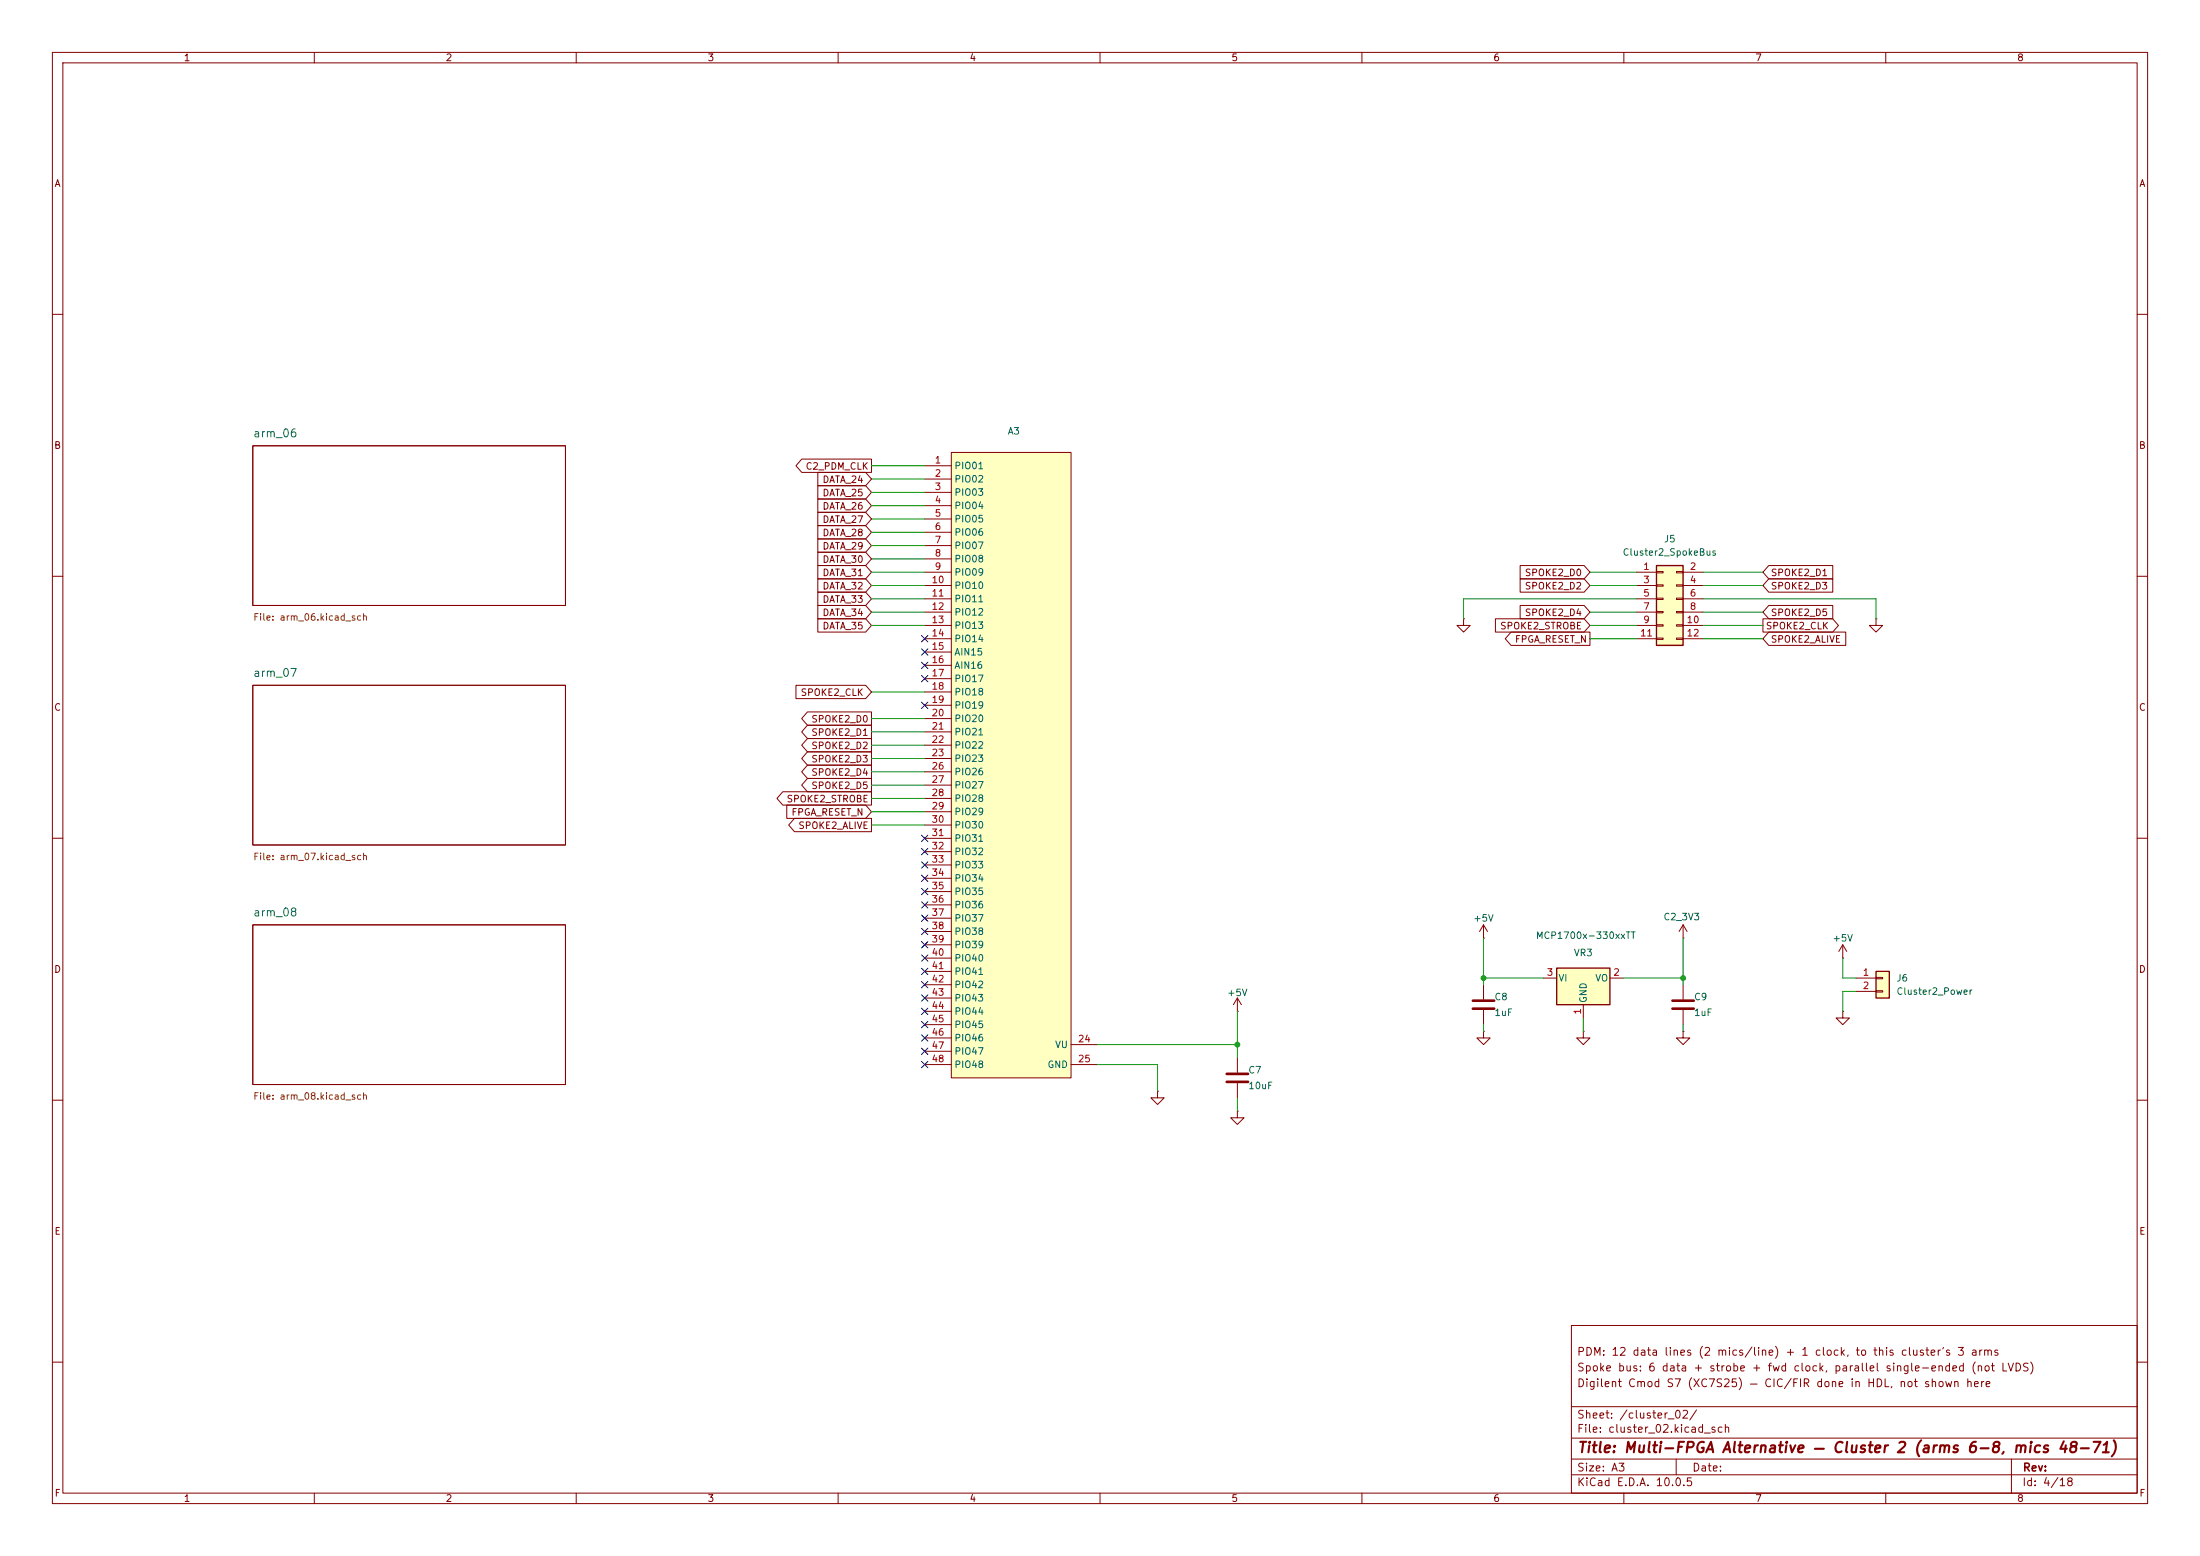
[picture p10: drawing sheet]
<svg xmlns="http://www.w3.org/2000/svg" width="420mm" height="297mm" viewBox="0 0 420 297" stroke-linecap="round" stroke-linejoin="round" font-family="sans-serif">
<g fill="none" stroke="#840000" stroke-width=".19">
<path d="M10 10h400v277h-400zM12 12h396v273h-396zM60 10v2M110 10v2M160 10v2M210 10v2M260 10v2M310 10v2M360 10v2M10 60h2M408 60h2M48.3 85.1h59.6v30.5h-59.6z"/>
<path d="M10 110h2M358.1 118.1v1.3h1.3l-1.3 1.3-1.2-1.3h1.2M358.1 118.1h.1M408 110h2M48.3 130.8h59.6v30.5h-59.6zM10 160h2M408 160h2M48.3 176.5h59.6v30.5h-59.6zM236.2 193h.1M236.2 190.5l-.7 1.3M236.2 190.5l.8 1.3M236.2 190.5v2.5"/>
<path d="M10 210h2M221 208.3v1.3h1.2l-1.2 1.2-1.3-1.2h1.3M221 208.3h.1M236.2 212.1v1.3h1.3l-1.3 1.2-1.3-1.2h1.3M236.2 212.1h.1M236.2 201.9v2.8M236.2 206.8v2.8M408 210h2M300 253h108v32h-108zM10 260h2M300 278.5h108M300 274.5h108"/>
<path d="M300 268.5h108M320 278.5v3M384 278.5v6.5M408 260h2M60 285v2M110 285v2M160 285v2M210 285v2M260 285v2M300 281.5h108M310 285v2M360 285v2"/>
</g>
<path d="M234.2 205h4.1M234.2 206.5h4.1" fill="none" stroke="#840000" stroke-width=".51"/>
<path d="M181.6 86.4h22.9v119.3h-22.9z" fill="#ffffc2"/>
<g fill="none" stroke="#840000" stroke-width=".19">
<path d="M176.5 88.9h5.1M176.5 91.4h5.1M176.5 94h5.1M176.5 96.5h5.1M176.5 99.1h5.1M181.6 86.4h22.9v119.3h-22.9zM176.5 101.6h5.1M176.5 104.1h5.1M176.5 106.7h5.1M176.5 109.2h5.1M176.5 111.8h5.1M176.5 114.3h5.1"/>
<path d="M176.5 116.8h5.1M176.5 119.4h5.1M176.5 121.9h5.1M176.5 124.5h5.1M176.5 127h5.1M176.5 129.5h5.1M176.5 132.1h5.1M176.5 134.6h5.1M176.5 137.2h5.1M176.5 139.7h5.1M176.5 142.2h5.1M176.5 144.8h5.1"/>
<path d="M176.5 147.3h5.1M176.5 149.9h5.1M176.5 152.4h5.1M176.5 154.9h5.1M176.5 157.5h5.1M176.5 160h5.1M176.5 162.6h5.1M176.5 165.1h5.1M176.5 167.6h5.1M176.5 170.2h5.1M176.5 172.7h5.1M176.5 175.3h5.1"/>
<path d="M176.5 177.8h5.1M176.5 180.3h5.1M176.5 182.9h5.1M176.5 185.4h5.1M176.5 188h5.1M176.5 190.5h5.1M176.5 193h5.1M176.5 195.6h5.1M176.5 198.1h5.1M204.5 199.4h5M283.2 188v2.8M283.2 192.8v2.8"/>
<path d="M351.8 193v1.3h1.3l-1.3 1.3-1.3-1.3h1.3M351.8 193h.1M176.5 203.2h5.1M176.5 200.7h5.1M204.5 203.2h5"/>
</g>
<path d="M281.2 191h4M281.2 192.5h4" fill="none" stroke="#840000" stroke-width=".51"/>
<path d="M297.2 184.8h10.1v7h-10.1z" fill="#ffffc2"/>
<path d="M297.2 184.8h10.1v7h-10.1z" fill="none" stroke="#840000" stroke-width=".25"/>
<path d="M279.4 118.1v1.3h1.3l-1.3 1.3-1.3-1.3h1.3M279.4 118.1h.1M283.2 196.9v1.2h1.3l-1.3 1.3-1.3-1.3h1.3M283.2 196.9h.1M294.6 186.7h2.6M302.3 196.9v1.2h1.2l-1.2 1.3-1.3-1.3h1.3M302.3 196.9h.1M302.3 191.8v2.5M307.3 186.7h2.6" fill="none" stroke="#840000" stroke-width=".19"/>
<path d="M316.2 108h5.1v15.2h-5.1z" fill="#ffffc2"/>
<path d="M316.2 108h5.1v15.2h-5.1z" fill="none" stroke="#840000" stroke-width=".25"/>
<g fill="none" stroke="#840000" stroke-width=".19">
<path d="M312.4 109.2h3.8M312.4 111.8h3.8M312.4 114.3h3.8M312.4 116.8h3.8M312.4 119.4h3.8M316.2 109.1h1.3v.2h-1.3zM316.2 111.6h1.3v.3h-1.3zM316.2 114.2h1.3v.2h-1.3zM316.2 116.7h1.3v.3h-1.3zM316.2 119.3h1.3v.2h-1.3zM320 109.1h1.3v.2h-1.3zM320 111.6h1.3v.3h-1.3z"/>
<path d="M320 114.2h1.3v.2h-1.3zM320 116.7h1.3v.3h-1.3zM320 119.3h1.3v.2h-1.3zM321.3 109.2h3.8M321.3 111.8h3.8M321.3 114.3h3.8M321.3 116.8h3.8M321.3 119.4h3.8M312.4 121.9h3.8M316.2 121.8h1.3v.2h-1.3zM320 121.8h1.3v.2h-1.3zM321.3 121.9h3.8"/>
</g>
<path d="M358.1 185.4h2.6v5.1h-2.6z" fill="#ffffc2"/>
<path d="M358.1 185.4h2.6v5.1h-2.6z" fill="none" stroke="#840000" stroke-width=".25"/>
<g fill="none" stroke="#840000" stroke-width=".19">
<path d="M153.1 87.6h13.3v2.6h-13.3l-1.1-1.3zM156.1 97.8h9.2l1.1 1.3-1.1 1.2h-9.2zM156.1 95.2h9.2l1.1 1.3-1.1 1.3h-9.2zM156.1 92.7h9.2l1.1 1.3-1.1 1.3h-9.2zM156.1 90.2h9.2l1.1 1.2-1.1 1.3h-9.2zM156.1 113h9.2l1.1 1.3-1.1 1.3h-9.2zM156.1 115.6h9.2l1.1 1.2-1.1 1.3h-9.2zM156.1 118.1h9.2l1.1 1.3-1.1 1.3h-9.2zM156.1 102.9h9.2l1.1 1.2-1.1 1.3h-9.2zM156.1 105.4h9.2l1.1 1.3-1.1 1.3h-9.2zM156.1 110.5h9.2l1.1 1.3-1.1 1.2h-9.2zM156.1 107.9h9.2l1.1 1.3-1.1 1.3h-9.2z"/>
<path d="M156.1 100.3h9.2l1.1 1.3-1.1 1.3h-9.2zM285.5 118.1h16.9l1.1 1.3-1.1 1.3h-16.9zM290.2 115.6h12.2l1.1 1.2-1.1 1.3h-12.2zM290.2 110.5h12.2l1.1 1.3-1.1 1.2h-12.2zM290.2 107.9h12.2l1.1 1.3-1.1 1.3h-12.2zM336.5 118.1h13.4l1.1 1.3-1.1 1.3h-13.4zM337.7 107.9h12.2v2.6h-12.2l-1.2-1.3zM337.7 110.5h12.2v2.5h-12.2l-1.2-1.2zM337.7 115.6h12.2v2.5h-12.2l-1.2-1.3zM152 130.8h13.3l1.1 1.3-1.1 1.3h-13.3zM154.2 138.4h12.2v2.6h-12.2l-1.2-1.3zM154.2 135.9h12.2v2.5h-12.2l-1.2-1.2z"/>
<path d="M288.5 120.6h15v2.6h-15l-1.1-1.3zM337.7 120.6h14.7v2.6h-14.7l-1.2-1.3zM149.4 151.1h17v2.6h-17l-1.1-1.3zM150.2 153.7h15.1l1.1 1.2-1.1 1.3h-15.1zM151.7 156.2h14.7v2.6h-14.7l-1.1-1.3zM154.2 141h12.2v2.5h-12.2l-1.2-1.3zM154.2 148.6h12.2v2.5h-12.2l-1.2-1.2zM154.2 146h12.2v2.6h-12.2l-1.2-1.3zM154.2 143.5h12.2v2.6h-12.2l-1.2-1.3zM283.2 179.1h.1M283.2 176.5l-.8 1.3M283.2 176.5l.8 1.3"/>
<path d="M283.2 176.5v2.6M321.3 179.1h.1M321.3 176.5l-.8 1.3M321.3 176.5l.8 1.3M321.3 176.5v2.6M321.3 196.9v1.2h1.3l-1.3 1.3-1.3-1.3h1.3M321.3 196.9h.1M321.3 188v2.8M321.3 192.8v2.8M351.8 182.9h.1M351.8 180.3l-.8 1.3M351.8 180.3l.8 1.3"/>
<path d="M351.8 180.3v2.6M354.3 186.7h3.8M354.3 189.2h3.8M358.1 186.6h1.3v.2h-1.3zM358.1 189.1h1.3v.3h-1.3z"/>
</g>
<path d="M319.3 191h4M319.3 192.5h4" fill="none" stroke="#840000" stroke-width=".51"/>
<g fill="none" stroke="#009600" stroke-width=".19">
<path d="M166.4 94h10.1M166.4 88.9h10.1M166.4 91.4h10.1M166.4 99.1h10.1M166.4 96.5h10.1M166.4 111.8h10.1M166.4 109.2h10.1M166.4 101.6h10.1M166.4 104.1h10.1M166.4 106.7h10.1M166.4 114.3h10.1M166.4 116.8h10.1"/>
<path d="M166.4 119.4h10.1M303.5 111.8h8.9M303.5 109.2h8.9M303.5 116.8h8.9M303.5 119.4h8.9M312.4 114.3h-33v3.8M325.1 111.8h11.4M325.1 109.2h11.4M325.1 114.3h33v3.8M325.1 116.8h11.4M325.1 119.4h11.4M166.4 132.1h10.1"/>
<path d="M166.4 139.7h10.1M166.4 137.2h10.1M303.5 121.9h8.9M325.1 121.9h11.4M166.4 147.3h10.1M166.4 157.5h10.1M166.4 154.9h10.1M166.4 152.4h10.1M166.4 144.8h10.1M166.4 142.2h10.1M166.4 149.9h10.1M283.2 179.1v8.9"/>
<path d="M321.3 179.1v8.9M209.5 199.4h26.7M236.2 193v8.9M283.2 186.7h11.4M283.2 195.6v1.3M302.3 194.3v2.6M309.9 186.7h11.4M321.3 195.6v1.3M351.8 182.9v3.8h2.5M354.3 189.2h-2.5v3.8M209.5 203.2h11.5v5.1M236.2 209.6v2.5"/>
</g>
<g fill="none" stroke="#000084" stroke-width=".19">
<path d="M175.9 121.3l1.2 1.2M175.9 128.9l1.2 1.2M175.9 134l1.2 1.2M175.9 126.4l1.2 1.2M175.9 123.9l1.2 1.2M177.1 121.3l-1.2 1.2M177.1 128.9l-1.2 1.2M177.1 134l-1.2 1.2M177.1 126.4l-1.2 1.2M177.1 123.9l-1.2 1.2M175.9 159.4l1.2 1.2M177.1 159.4l-1.2 1.2"/>
<path d="M175.9 179.7l1.2 1.2M175.9 177.2l1.2 1.2M175.9 167l1.2 1.2M175.9 162l1.2 1.2M175.9 169.6l1.2 1.2M175.9 164.5l1.2 1.2M175.9 174.7l1.2 1.2M175.9 172.1l1.2 1.2M177.1 179.7l-1.2 1.2M177.1 177.2l-1.2 1.2M177.1 167l-1.2 1.2M177.1 162l-1.2 1.2"/>
<path d="M177.1 169.6l-1.2 1.2M177.1 164.5l-1.2 1.2M177.1 174.7l-1.2 1.2M177.1 172.1l-1.2 1.2M175.9 189.9l1.2 1.2M175.9 192.4l1.2 1.2M175.9 195l1.2 1.2M175.9 197.5l1.2 1.2M175.9 182.3l1.2 1.2M175.9 184.8l1.2 1.2M175.9 187.4l1.2 1.2M177.1 189.9l-1.2 1.2"/>
<path d="M177.1 192.4l-1.2 1.2M177.1 195l-1.2 1.2M177.1 197.5l-1.2 1.2M177.1 182.3l-1.2 1.2M177.1 184.8l-1.2 1.2M177.1 187.4l-1.2 1.2M175.9 202.6l1.2 1.2M175.9 200.1l1.2 1.2M177.1 202.6l-1.2 1.2M177.1 200.1l-1.2 1.2"/>
</g>
<g fill="#009600" stroke="#009600" stroke-width=".19">
<circle cx="321.3" cy="186.7" r=".46"/>
<circle cx="283.2" cy="186.7" r=".46"/>
<circle cx="236.2" cy="199.4" r=".46"/>
</g>
<text font-size="2" fill="#840000" x="301" y="277.8">Title: Multi-FPGA Alternative — Cluster 2 (arms 6-8, mics 48-71)</text>
<g font-size="1.5" fill="#006464">
<text x="48.2" y="83.9">arm_06</text>
<text x="48.2" y="129.6">arm_07</text>
<text x="48.2" y="175.3">arm_08</text>
</g>
<g font-size="1.5" fill="#840000">
<text x="300.9" y="262.1">Spoke bus: 6 data + strobe + fwd clock, parallel single-ended (not LVDS)</text>
<text x="300.9" y="259.1">PDM: 12 data lines (2 mics/line) + 1 clock, to this cluster's 3 arms</text>
<text x="300.9" y="265.1">Digilent Cmod S7 (XC7S25) — CIC/FIR done in HDL, not shown here</text>
<text x="300.9" y="273.8">File: cluster_02.kicad_sch</text>
<text x="300.9" y="271.1">Sheet: /cluster_02/</text>
<text x="300.9" y="281.2">Size: A3</text>
<text x="322.9" y="281.2">Date:</text>
<text x="386" y="281.2">Rev:</text>
<text x="300.9" y="284">KiCad E.D.A. 10.0.5</text>
<text x="385.9" y="284">Id: 4/18</text>
</g>
<g font-size="1.3" fill="#840000">
<text x="35" y="12">1</text>
<text x="85" y="12">2</text>
<text x="135" y="12">3</text>
<text x="185" y="12">4</text>
<text x="235" y="12">5</text>
<text x="285" y="12">6</text>
<text x="335" y="12">7</text>
<text x="385" y="12">8</text>
<text x="10.3" y="36">A</text>
<text x="408.3" y="36">A</text>
<text x="10.2" y="86">B</text>
<text x="153.7" y="90">C2_PDM_CLK</text>
<text x="408.2" y="86">B</text>
<text x="156.9" y="95">DATA_25</text>
<text x="156.9" y="92.5">DATA_24</text>
<text x="156.9" y="100.1">DATA_27</text>
<text x="156.9" y="97.6">DATA_26</text>
<text x="156.9" y="105.2">DATA_29</text>
<text x="156.9" y="107.7">DATA_30</text>
<text x="156.9" y="102.7">DATA_28</text>
<text x="156.9" y="112.8">DATA_32</text>
<text x="156.9" y="110.3">DATA_31</text>
<text x="291" y="112.8">SPOKE2_D2</text>
<text x="291" y="110.3">SPOKE2_D0</text>
<text x="338" y="110.3">SPOKE2_D1</text>
<text x="338" y="112.8">SPOKE2_D3</text>
<text x="156.9" y="115.4">DATA_33</text>
<text x="156.9" y="117.9">DATA_34</text>
<text x="291" y="117.9">SPOKE2_D4</text>
<text x="338" y="117.9">SPOKE2_D5</text>
<text x="156.9" y="120.4">DATA_35</text>
<text x="286.3" y="120.4">SPOKE2_STROBE</text>
<text x="289.1" y="123">FPGA_RESET_N</text>
<text x="337" y="120.4">SPOKE2_CLK</text>
<text x="338" y="123">SPOKE2_ALIVE</text>
<text x="10.2" y="136">C</text>
<text x="152.7" y="133.1">SPOKE2_CLK</text>
<text x="408.2" y="136">C</text>
<text x="154.8" y="143.3">SPOKE2_D2</text>
<text x="154.8" y="140.8">SPOKE2_D1</text>
<text x="154.8" y="138.2">SPOKE2_D0</text>
<text x="154.8" y="148.4">SPOKE2_D4</text>
<text x="154.8" y="145.8">SPOKE2_D3</text>
<text x="150.1" y="153.5">SPOKE2_STROBE</text>
<text x="151" y="156">FPGA_RESET_N</text>
<text x="154.8" y="150.9">SPOKE2_D5</text>
<text x="152.3" y="158.5">SPOKE2_ALIVE</text>
<text x="10.2" y="186">D</text>
<text x="408.2" y="186">D</text>
<text x="10.3" y="236">E</text>
<text x="408.3" y="236">E</text>
<text x="10.3" y="286">F</text>
<text x="35" y="287">1</text>
<text x="85" y="287">2</text>
<text x="135" y="287">3</text>
<text x="185" y="287">4</text>
<text x="235" y="287">5</text>
<text x="285" y="287">6</text>
<text x="335" y="287">7</text>
<text x="385" y="287">8</text>
<text x="408.3" y="286">F</text>
</g>
<g font-size="1.3" fill="#006464">
<text x="192.3" y="83.3">A3</text>
<text x="182.1" y="89.9">PIO01</text>
<text x="182.1" y="92.4">PIO02</text>
<text x="182.1" y="94.9">PIO03</text>
<text x="182.1" y="97.5">PIO04</text>
<text x="182.1" y="100">PIO05</text>
<text x="182.1" y="102.6">PIO06</text>
<text x="182.1" y="105.1">PIO07</text>
<text x="182.1" y="107.6">PIO08</text>
<text x="309.7" y="106.4">Cluster2_SpokeBus</text>
<text x="317.6" y="103.8">J5</text>
<text x="182.1" y="110.2">PIO09</text>
<text x="182.1" y="112.7">PIO10</text>
<text x="182.1" y="115.3">PIO11</text>
<text x="182.1" y="117.8">PIO12</text>
<text x="182.1" y="120.3">PIO13</text>
<text x="182.1" y="122.9">PIO14</text>
<text x="182.1" y="125.4">AIN15</text>
<text x="182.1" y="128">AIN16</text>
<text x="182.1" y="130.5">PIO17</text>
<text x="182.1" y="133">PIO18</text>
<text x="182.1" y="135.6">PIO19</text>
<text x="182.1" y="138.1">PIO20</text>
<text x="182.1" y="140.7">PIO21</text>
<text x="182.1" y="143.2">PIO22</text>
<text x="182.1" y="145.7">PIO23</text>
<text x="182.1" y="148.3">PIO26</text>
<text x="182.1" y="150.8">PIO27</text>
<text x="182.1" y="153.4">PIO28</text>
<text x="182.1" y="155.9">PIO29</text>
<text x="182.1" y="158.4">PIO30</text>
<text x="182.1" y="161">PIO31</text>
<text x="182.1" y="163.5">PIO32</text>
<text x="182.1" y="166.1">PIO33</text>
<text x="182.1" y="168.6">PIO34</text>
<text x="182.1" y="171.1">PIO35</text>
<text x="182.1" y="173.7">PIO36</text>
<text x="182.1" y="176.2">PIO37</text>
<text x="182.1" y="178.8">PIO38</text>
<text x="281.1" y="176.2">+5V</text>
<text x="293.1" y="179.5">MCP1700x-330xxTT</text>
<text x="317.5" y="176">C2_3V3</text>
<text x="182.1" y="181.3">PIO39</text>
<text x="182.1" y="183.8">PIO40</text>
<text x="300.3" y="182.8">VR3</text>
<text x="349.7" y="180">+5V</text>
<text x="182.1" y="186.4">PIO41</text>
<text x="182.1" y="188.9">PIO42</text>
<text x="182.1" y="191.5">PIO43</text>
<text x="234.2" y="190.4">+5V</text>
<text x="285.2" y="191.2">C8</text>
<text x="297.4" y="187.7">VI</text>
<text x="303.2" y="191.5" transform="rotate(-90 303.2 191.5)">GND</text>
<text x="304.4" y="187.7">VO</text>
<text x="323.3" y="191.2">C9</text>
<text x="361.9" y="187.7">J6</text>
<text x="361.9" y="190.2">Cluster2_Power</text>
<text x="182.1" y="194">PIO44</text>
<text x="182.1" y="196.5">PIO45</text>
<text x="285.2" y="194.2">1uF</text>
<text x="323.3" y="194.2">1uF</text>
<text x="182.1" y="199.1">PIO46</text>
<text x="182.1" y="201.6">PIO47</text>
<text x="201.3" y="200.4">VU</text>
<text x="182.1" y="204.2">PIO48</text>
<text x="199.9" y="204.2">GND</text>
<text x="238.2" y="205.2">C7</text>
<text x="238.2" y="208.2">10uF</text>
</g>
<g font-size="1.3" fill="#a90000">
<text x="178.3" y="88.8">1</text>
<text x="178.3" y="91.3">2</text>
<text x="178.3" y="93.8">3</text>
<text x="178.3" y="96.4">4</text>
<text x="178.3" y="98.9">5</text>
<text x="178.3" y="101.5">6</text>
<text x="178.3" y="104">7</text>
<text x="178.3" y="106.5">8</text>
<text x="177.7" y="111.6">10</text>
<text x="178.3" y="109.1">9</text>
<text x="313.6" y="109.1">1</text>
<text x="313.6" y="111.6">3</text>
<text x="322.5" y="109.1">2</text>
<text x="322.5" y="111.6">4</text>
<text x="177.7" y="114.2">11</text>
<text x="177.7" y="116.7">12</text>
<text x="177.7" y="119.2">13</text>
<text x="313.6" y="114.2">5</text>
<text x="313.6" y="116.7">7</text>
<text x="313.6" y="119.2">9</text>
<text x="321.9" y="119.2">10</text>
<text x="322.5" y="114.2">6</text>
<text x="322.5" y="116.7">8</text>
<text x="177.7" y="121.8">14</text>
<text x="177.7" y="124.3">15</text>
<text x="313" y="121.8">11</text>
<text x="321.9" y="121.8">12</text>
<text x="177.7" y="126.9">16</text>
<text x="177.7" y="129.4">17</text>
<text x="177.7" y="131.9">18</text>
<text x="177.7" y="134.5">19</text>
<text x="177.7" y="137">20</text>
<text x="177.7" y="139.6">21</text>
<text x="177.7" y="142.1">22</text>
<text x="177.7" y="144.6">23</text>
<text x="177.7" y="147.2">26</text>
<text x="177.7" y="149.7">27</text>
<text x="177.7" y="152.3">28</text>
<text x="177.7" y="154.8">29</text>
<text x="177.7" y="157.3">30</text>
<text x="177.7" y="159.9">31</text>
<text x="177.7" y="162.4">32</text>
<text x="177.7" y="165">33</text>
<text x="177.7" y="167.5">34</text>
<text x="177.7" y="170">35</text>
<text x="177.7" y="172.6">36</text>
<text x="177.7" y="175.1">37</text>
<text x="177.7" y="177.7">38</text>
<text x="177.7" y="180.2">39</text>
<text x="177.7" y="182.7">40</text>
<text x="177.7" y="185.3">41</text>
<text x="177.7" y="187.8">42</text>
<text x="177.7" y="190.4">43</text>
<text x="295.2" y="186.6">3</text>
<text x="307.9" y="186.6">2</text>
<text x="355.5" y="186.6">1</text>
<text x="355.5" y="189.1">2</text>
<text x="177.7" y="192.9">44</text>
<text x="177.7" y="195.4">45</text>
<text x="177.7" y="198">46</text>
<text x="302.1" y="193.8" transform="rotate(-90 302.1 193.8)">1</text>
<text x="177.7" y="200.5">47</text>
<text x="177.7" y="203.1">48</text>
<text x="205.7" y="199.3">24</text>
<text x="205.7" y="203.1">25</text>
</g>
<g font-size="1.3" fill="#725600">
<text x="48.2" y="118.8">File: arm_06.kicad_sch</text>
<text x="48.2" y="164.5">File: arm_07.kicad_sch</text>
<text x="48.2" y="210.2">File: arm_08.kicad_sch</text>
</g>
</svg>
